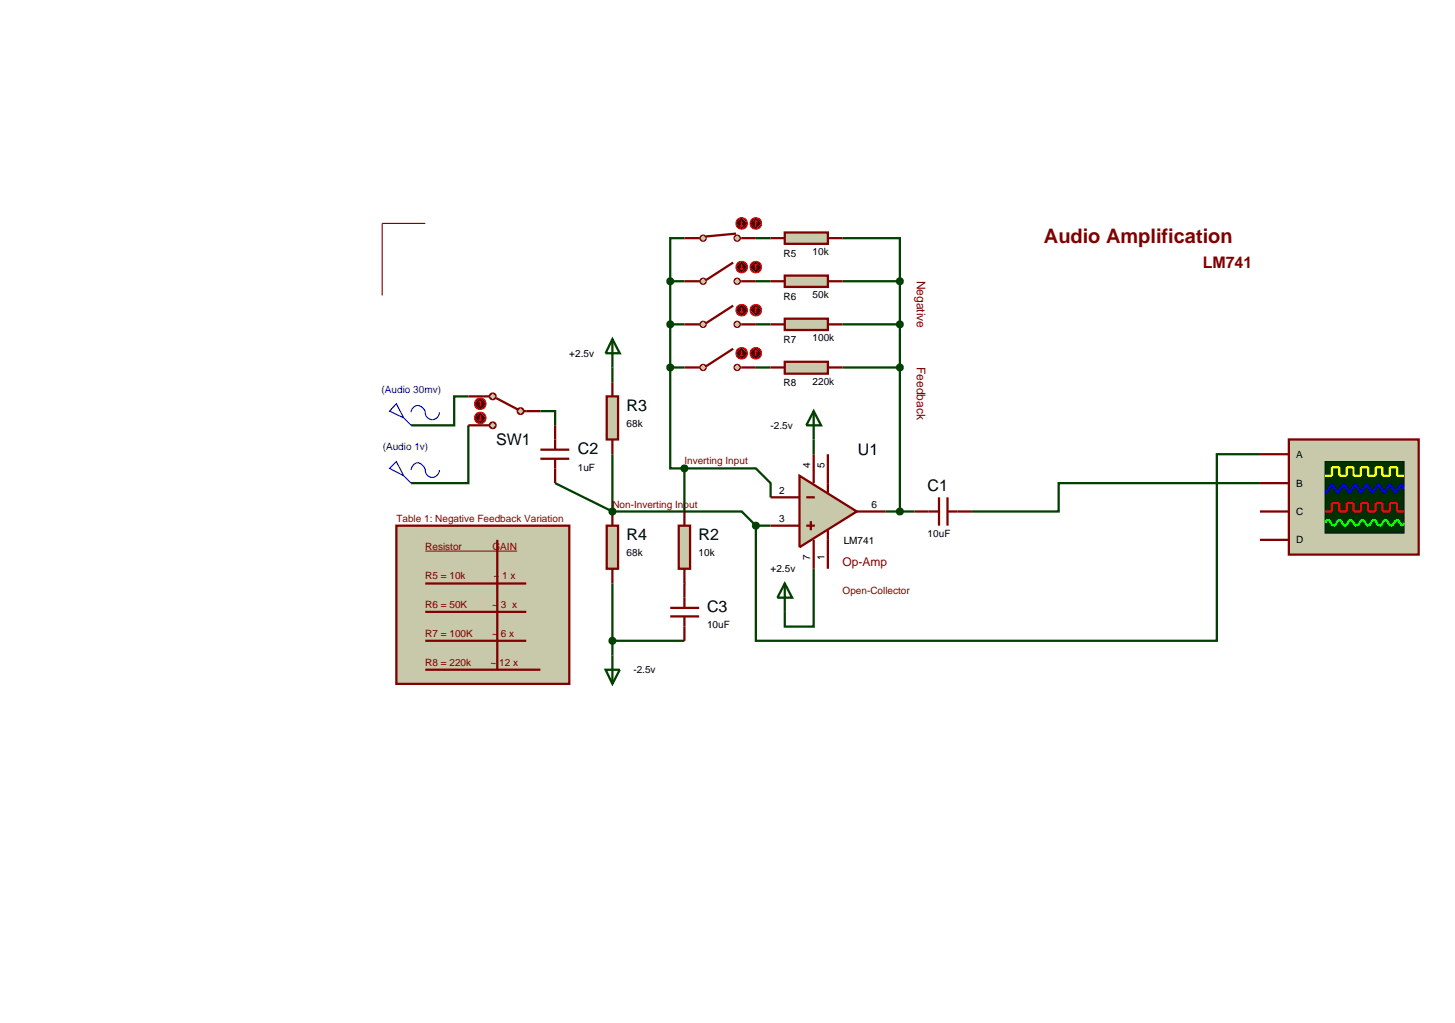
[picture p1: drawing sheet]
<svg xmlns="http://www.w3.org/2000/svg" width="257mm" height="180mm" viewBox="0 0 257 180" stroke-linecap="round" stroke-linejoin="round" font-family="sans-serif">
<g fill="none" stroke="#004000" stroke-width=".4">
<path d="M118.2 49.6h2.5M118.2 57.2h2.5M118.2 49.6v15.2M120.7 42h-2.5v7.6M133.3 42h2.6M133.3 49.6h2.6M133.3 57.2h2.6M148.6 42h10.1v7.6M148.6 49.6h10.1M148.6 57.2h10.1M158.7 49.6v40.6M82.6 75v10.2h-10.1"/>
<path d="M82.6 69.9h-2.5v5.1h-7.6M95.3 72.5h2.6v2.5M108 64.8v2.6M118.2 64.8v17.8h2.5M118.2 64.8h2.5M133.3 64.8h2.6M143.5 77.5v2.6M148.6 64.8h10.1M97.9 85.2l10.1 5M108 90.2h22.8l2.5 2.5M108 80.1v10.1M120.7 82.6h12.6l2.6 2.6v2.5"/>
<path d="M120.7 82.6v7.6M133.3 92.7h2.6M156.2 90.2h5.1M222.2 85.2h-35.5v5h-15.3M222.2 80.1h-7.6v32.9h-81.3v-20.3M108 102.9v12.7M108 113h12.7M143.5 100.3v10.2h-5.1v-2.6"/>
</g>
<path d="M141 83.9l10.1 6.3-10.1 6.3z" fill="#c8c8aa" stroke="#800000" stroke-width=".4"/>
<path d="M135.9 87.7h5.1M135.9 92.7h5.1M142.2 87.7h1.5M142.2 92.7h1.5M143 91.9v1.6M143.5 80.1v5.1M143.5 95.2v5.1M146 80.1v6.8M146 93.5v6.8M151.1 90.2h5.1" fill="none" stroke="#800000" stroke-width=".4"/>
<path d="M119.7 92.7h2v7.6h-2z" fill="#c8c8aa" stroke="#800000" stroke-width=".4"/>
<path d="M120.7 90.2v2.5M120.7 100.3v2.6" fill="none" stroke="#800000" stroke-width=".4"/>
<path d="M107 69.9h2v7.6h-2z" fill="#c8c8aa" stroke="#800000" stroke-width=".4"/>
<path d="M108 67.4v2.5M108 77.5v2.6" fill="none" stroke="#800000" stroke-width=".4"/>
<path d="M107 92.7h2v7.6h-2z" fill="#c8c8aa" stroke="#800000" stroke-width=".4"/>
<path d="M108 90.2v2.5M108 100.3v2.6" fill="none" stroke="#800000" stroke-width=".4"/>
<path d="M108 59.8l1.3 2.5h-2.5zM108 59.8v5" fill="none" stroke="#004000" stroke-width=".4"/>
<path d="M69.9 71.2l1.3 2.5-2.5-1.2zM71.2 73.7l1.3 1.3M72.5 72.7a1.23 1.23 0 0 1 1.1-1.2 1.23 1.23 0 0 1 1.3 .9 1.62 1.62 0 0 0 1 1.5 1.28 1.28 0 0 0 1.6-1.2" fill="none" stroke="#0000c0" stroke-width=".2"/>
<path d="M107.6 89.9l.4-.2-.5 .5zM108 89.7l.4 .2 .1 .3zM108 90.7l.5-.5-.2 .4zM107.5 90.2l.5 .5-.3-.1z" fill="#004000" stroke="#004000" stroke-width=".4"/>
<path d="M107.5 90.2l.5-.5 .5 .5-.5 .5z" fill="#004000"/>
<path d="M138.4 102.9l1.3 2.5h-2.6zM138.4 102.9v5" fill="none" stroke="#004000" stroke-width=".4"/>
<path d="M95.3 79.3h5.1M97.9 75v4.3M95.3 80.9h5.1M97.9 80.9v4.3M161.3 90.2h4.3M165.6 87.7v5M167.1 87.7v5M167.1 90.2h4.3" fill="none" stroke="#800000" stroke-width=".4"/>
<path d="M227.3 77.5h22.9v20.3h-22.9z" fill="#c8c8aa" stroke="#800000" stroke-width=".4"/>
<path d="M233.7 81.4h13.9v12.6h-13.9z" fill="#003000" stroke="#000" stroke-width=".2"/>
<path d="M233.7 83.9h1.2v-1.5h1.3v1.5h1.3v-1.5h1.2v1.5h1.3v-1.5h1.3v1.5h1.3v-1.5h1.2v1.5h1.3v-1.5h1.3v1.5h1.2" fill="none" stroke="#ff0" stroke-width=".4"/>
<path d="M233.7 90.2h1.2v-1.5h1.3v1.5h1.3v-1.5h1.2v1.5h1.3v-1.5h1.3v1.5h1.3v-1.5h1.2v1.5h1.3v-1.5h1.3v1.5h1.2" fill="none" stroke="#f00" stroke-width=".4"/>
<path d="M247.6 86.2l-.5-.8-1 1.5-1-1.5-1 1.5-1-1.5-1.1 1.5-1-1.5-1 1.5-1-1.5-1 1.5-1-1.5-1.1 1.5-1-1.5-1 1.5-.2-.2" fill="none" stroke="#00f" stroke-width=".4"/>
<path d="M233.7 92.2l.2-.4 .3-.1 .3 .1 .4 .8 .3 .1 .3-.1 .4-.8 .3-.1 .3 .1 .4 .8 .3 .1 .3-.1 .4-.8 .3-.1 .3 .1 .2 .4a.55 .55 0 0 0 .8 .4l.5-.8 .3-.1 .7 .9 .3 .1 .3-.1 .4-.8 .3-.1 .3 .1 .4 .8 .3 .1 .3-.1 .4-.8 .3-.1 .3 .1 .2 .4a.55 .55 0 0 0 .8 .4l.5-.8 .3-.1 .7 .9 .3 .1 .2-.5" fill="none" stroke="#0f0" stroke-width=".4"/>
<path d="M222.2 80.1h5.1M222.2 85.2h5.1M222.2 90.2h5.1M222.2 95.2h5.1" fill="none" stroke="#800000" stroke-width=".4"/>
<path d="M158.4 89.8l.3-.1-.5 .5zM158.7 89.7l.3 .1 .2 .4zM158.7 90.7l.5-.5-.2 .4zM158.2 90.2l.5 .5-.3-.1z" fill="#004000" stroke="#004000" stroke-width=".4"/>
<path d="M158.7 89.7l.5 .5-.5 .5-.5-.5z" fill="#004000"/>
<path d="M138.4 63.8h7.6v2.1h-7.6z" fill="#c8c8aa" stroke="#800000" stroke-width=".4"/>
<path d="M135.9 64.8h2.5M146 64.8h2.6" fill="none" stroke="#800000" stroke-width=".4"/>
<path d="M143.5 72.5l1.3 2.5h-2.6zM143.5 72.5v5M106.8 118.1h2.5l-1.3 2.5zM108 115.6v5" fill="none" stroke="#004000" stroke-width=".4"/>
<path d="M133 92.3l.3-.1-.5 .5zM133.3 92.2l.3 .1 .2 .4zM133.3 93.2l.5-.5-.2 .4zM132.8 92.7l.5 .5-.3-.1z" fill="#004000" stroke="#004000" stroke-width=".4"/>
<path d="M133.3 92.2l.5 .5-.5 .5-.5-.5z" fill="#004000"/>
<path d="M118.2 108.7h5.1M118.2 107.2h5.1M120.7 102.9v4.3M120.7 108.7v4.3" fill="none" stroke="#800000" stroke-width=".4"/>
<path d="M107.6 112.7l.4-.2-.5 .5zM108 112.5l.4 .2 .1 .3zM108.5 113l-.2 .4-.3 .1zM107.5 113l.5 .5-.3-.1z" fill="#004000" stroke="#004000" stroke-width=".4"/>
<path d="M107.5 113l.5-.5 .5 .5-.5 .5z" fill="#004000"/>
<path d="M120.3 82.3l.4-.2-.5 .5zM120.7 82.1l.4 .2 .1 .3zM121.2 82.6l-.1 .3-.4 .2zM120.2 82.6l.5 .5-.3-.1z" fill="#004000" stroke="#004000" stroke-width=".4"/>
<path d="M120.2 82.6l.5-.5 .5 .5-.5 .5z" fill="#004000"/>
<path d="M69.9 92.7h30.5v27.9h-30.5z" fill="#c8c8aa" stroke="#800000" stroke-width=".4"/>
<path d="M75 97.2h16.2" fill="none" stroke="#800000" stroke-width=".18"/>
<path d="M87.7 95.2v22.9M75 102.9h17.8M75 107.9h17.8M75 113h17.8M75 118.1h20.3" fill="none" stroke="#800000" stroke-width=".4"/>
<path d="M138.4 56.2h7.6v2h-7.6z" fill="#c8c8aa" stroke="#800000" stroke-width=".4"/>
<path d="M135.9 57.2h2.5M146 57.2h2.6" fill="none" stroke="#800000" stroke-width=".4"/>
<path d="M138.4 48.6h7.6v2h-7.6z" fill="#c8c8aa" stroke="#800000" stroke-width=".4"/>
<path d="M135.9 49.6h2.5M146 49.6h2.6" fill="none" stroke="#800000" stroke-width=".4"/>
<path d="M138.4 41h7.6v2h-7.6z" fill="#c8c8aa" stroke="#800000" stroke-width=".4"/>
<path d="M135.9 42h2.5M146 42h2.6" fill="none" stroke="#800000" stroke-width=".4"/>
<path d="M75 39.4h-7.6v12.7" fill="none" stroke="#800000" stroke-width=".2"/>
<g fill="#c8c8aa" stroke="#800000" stroke-width=".3">
<path d="M129.6 41.7l.4-.2-.5 .5zM130 41.5l.3 .1 .2 .4zM130.5 42l-.1 .3-.4 .2zM129.5 42l.5 .5-.4-.2z"/>
<path d="M123.6 41.7l.4-.2-.5 .5zM124 41.5l.3 .1 .2 .4zM124 42.5l.5-.5-.1 .3zM123.5 42l.5 .5-.4-.2z"/>
</g>
<g fill="#c8c8aa">
<path d="M129.5 42l.5-.5 .5 .5-.5 .5z"/>
<path d="M123.5 42l.5-.5 .5 .5-.5 .5z"/>
</g>
<path d="M120.7 42h2.8M129.8 41.2l-5.3 .5M130.5 42h2.8" fill="none" stroke="#800000" stroke-width=".4"/>
<path d="M130.1 38.7l.7-.3-1 1zM130.8 38.4a.94 .94 0 0 1 1 1zM131.8 39.4a.94 .94 0 0 1-1 1zM129.8 39.4l1 1a.94 .94 0 0 1-1-1z" fill="#400000" stroke="#f00" stroke-width=".2"/>
<path d="M129.8 39.4l1-1 1 1-1 1z" fill="#400000"/>
<path d="M130.5 39.7l.3 .3M130.8 38.9v1.1M131 39.7l-.2 .3" fill="none" stroke="#f00" stroke-width=".2"/>
<path d="M132.6 38.7l.7-.3-1 1zM133.3 38.4a.94 .94 0 0 1 1 1zM134.3 39.4a.94 .94 0 0 1-1 1zM132.3 39.4l1 1a.94 .94 0 0 1-1-1z" fill="#400000" stroke="#f00" stroke-width=".2"/>
<path d="M133.3 38.4l1 1-1 1-1-1z" fill="#400000"/>
<path d="M133.3 38.9l-.2 .3M133.3 38.9l.3 .3M133.3 38.9v1.1" fill="none" stroke="#f00" stroke-width=".2"/>
<g fill="#c8c8aa" stroke="#800000" stroke-width=".3">
<path d="M129.6 49.3l.4-.2-.5 .5zM130 49.1l.3 .1 .2 .4zM130.5 49.6l-.1 .3-.4 .2zM129.5 49.6l.5 .5-.4-.2z"/>
<path d="M123.6 49.3l.4-.2-.5 .5zM124 49.1l.3 .1 .2 .4zM124.5 49.6l-.1 .3-.4 .2zM123.5 49.6l.5 .5-.4-.2z"/>
</g>
<g fill="#c8c8aa">
<path d="M129.5 49.6l.5-.5 .5 .5-.5 .5z"/>
<path d="M123.5 49.6l.5-.5 .5 .5-.5 .5z"/>
</g>
<path d="M120.7 49.6h2.8M129.3 46.3l-4.8 3.1M130.5 49.6h2.8" fill="none" stroke="#800000" stroke-width=".4"/>
<path d="M130.1 46.4l.7-.3-1 1zM130.8 46.1a.94 .94 0 0 1 1 1zM131.8 47.1a.94 .94 0 0 1-1 1zM129.8 47.1l1 1a.94 .94 0 0 1-1-1z" fill="#400000" stroke="#f00" stroke-width=".2"/>
<path d="M129.8 47.1l1-1 1 1-1 1z" fill="#400000"/>
<path d="M130.5 47.3l.3 .3M130.8 46.6v1M131 47.3l-.2 .3" fill="none" stroke="#f00" stroke-width=".2"/>
<path d="M132.6 46.4l.7-.3-1 1zM133.3 46.1a.94 .94 0 0 1 1 1zM133.3 48.1l1-1a.94 .94 0 0 1-1 1zM132.3 47.1l1 1a.94 .94 0 0 1-1-1z" fill="#400000" stroke="#f00" stroke-width=".2"/>
<path d="M133.3 46.1l1 1-1 1-1-1z" fill="#400000"/>
<path d="M133.3 46.6l-.2 .2M133.3 46.6l.3 .2M133.3 46.6v1" fill="none" stroke="#f00" stroke-width=".2"/>
<g fill="#c8c8aa" stroke="#800000" stroke-width=".3">
<path d="M129.7 56.8l.3-.1-.5 .5zM130 56.7l.4 .2 .1 .3zM130.5 57.2l-.1 .3-.4 .2zM129.5 57.2l.5 .5-.3-.1z"/>
<path d="M123.7 56.8l.3-.1-.5 .5zM124 56.7l.4 .2 .1 .3zM124.5 57.2l-.1 .3-.4 .2zM123.5 57.2l.5 .5-.4-.2z"/>
</g>
<g fill="#c8c8aa">
<path d="M130 56.7l.5 .5-.5 .5-.5-.5z"/>
<path d="M124 56.7l.5 .5-.5 .5-.5-.5z"/>
</g>
<path d="M120.7 57.2h2.8M129.3 53.9l-4.8 3.1M130.5 57.2h2.8" fill="none" stroke="#800000" stroke-width=".4"/>
<path d="M130.1 54l.7-.3-1 1zM130.8 53.7a.94 .94 0 0 1 1 1zM131.8 54.7a.94 .94 0 0 1-1 1zM129.8 54.7l1 1a.94 .94 0 0 1-1-1z" fill="#400000" stroke="#f00" stroke-width=".2"/>
<path d="M129.8 54.7l1-1 1 1-1 1z" fill="#400000"/>
<path d="M130.5 54.9l.3 .3M130.8 54.2v1M131 54.9l-.2 .3" fill="none" stroke="#f00" stroke-width=".2"/>
<path d="M132.6 54l.7-.3-1 1zM133.3 53.7a.94 .94 0 0 1 1 1zM134.3 54.7a.94 .94 0 0 1-1 1zM132.3 54.7l1 1a.94 .94 0 0 1-1-1z" fill="#400000" stroke="#f00" stroke-width=".2"/>
<path d="M133.3 53.7l1 1-1 1-1-1z" fill="#400000"/>
<path d="M133.3 54.2l-.2 .2M133.3 54.2l.3 .2M133.3 54.2v1" fill="none" stroke="#f00" stroke-width=".2"/>
<g fill="#c8c8aa" stroke="#800000" stroke-width=".3">
<path d="M129.6 64.5l.4-.2-.5 .5zM130 64.3l.4 .2 .1 .3zM130.5 64.8l-.1 .3-.4 .2zM129.5 64.8l.5 .5-.3-.1z"/>
<path d="M123.7 64.4l.3-.1-.5 .5zM124 64.3l.3 .1 .2 .4zM124.5 64.8l-.1 .3-.4 .2zM123.5 64.8l.5 .5-.4-.2z"/>
</g>
<g fill="#c8c8aa">
<path d="M129.5 64.8l.5-.5 .5 .5-.5 .5z"/>
<path d="M123.5 64.8l.5-.5 .5 .5-.5 .5z"/>
</g>
<path d="M120.7 64.8h2.8M129.3 61.5l-4.8 3.1M130.5 64.8h2.8" fill="none" stroke="#800000" stroke-width=".4"/>
<path d="M130.1 61.6l.7-.3-1 1zM130.8 61.3a.94 .94 0 0 1 1 1zM131.8 62.3a.94 .94 0 0 1-1 1zM129.8 62.3l1 1a.94 .94 0 0 1-1-1z" fill="#400000" stroke="#f00" stroke-width=".2"/>
<path d="M129.8 62.3l1-1 1 1-1 1z" fill="#400000"/>
<path d="M130.5 62.6l.3 .2M130.8 61.8v1M131 62.6l-.2 .2" fill="none" stroke="#f00" stroke-width=".2"/>
<path d="M132.6 61.6l.7-.3-1 1zM133.3 61.3a.94 .94 0 0 1 1 1zM134.3 62.3a.94 .94 0 0 1-1 1zM132.3 62.3l1 1a.94 .94 0 0 1-1-1z" fill="#400000" stroke="#f00" stroke-width=".2"/>
<path d="M132.3 62.3l1-1 1 1-1 1z" fill="#400000"/>
<path d="M133.3 61.8l-.2 .3M133.3 61.8l.3 .3M133.3 61.8v1" fill="none" stroke="#f00" stroke-width=".2"/>
<path d="M117.9 49.2l.3-.1-.5 .5zM118.2 49.1l.3 .1 .2 .4zM118.7 49.6l-.2 .4-.3 .1zM117.7 49.6l.5 .5-.4-.2z" fill="#004000" stroke="#004000" stroke-width=".4"/>
<path d="M117.7 49.6l.5-.5 .5 .5-.5 .5z" fill="#004000"/>
<path d="M117.9 56.8l.3-.1-.5 .5zM118.2 56.7l.3 .1 .2 .4zM118.7 57.2l-.2 .4-.3 .1zM117.7 57.2l.5 .5-.4-.2z" fill="#004000" stroke="#004000" stroke-width=".4"/>
<path d="M118.2 56.7l.5 .5-.5 .5-.5-.5z" fill="#004000"/>
<path d="M117.9 64.4l.3-.1-.5 .5zM118.2 64.3l.3 .1 .2 .4zM118.7 64.8l-.2 .4-.3 .1zM117.7 64.8l.5 .5-.4-.2z" fill="#004000" stroke="#004000" stroke-width=".4"/>
<path d="M117.7 64.8l.5-.5 .5 .5-.5 .5z" fill="#004000"/>
<path d="M158.4 64.4l.3-.1-.5 .5zM158.7 64.3l.3 .1 .2 .4zM158.7 65.3l.5-.5-.2 .4zM158.2 64.8l.5 .5-.4-.2z" fill="#004000" stroke="#004000" stroke-width=".4"/>
<path d="M158.2 64.8l.5-.5 .5 .5-.5 .5z" fill="#004000"/>
<path d="M158.4 56.8l.3-.1-.5 .5zM158.7 56.7l.3 .1 .2 .4zM158.7 57.7l.5-.5-.2 .4zM158.2 57.2l.5 .5-.4-.2z" fill="#004000" stroke="#004000" stroke-width=".4"/>
<path d="M158.7 56.7l.5 .5-.5 .5-.5-.5z" fill="#004000"/>
<path d="M158.4 49.2l.3-.1-.5 .5zM158.7 49.1l.3 .1 .2 .4zM159.2 49.6l-.1 .3-.4 .2zM158.2 49.6l.5 .5-.4-.2z" fill="#004000" stroke="#004000" stroke-width=".4"/>
<path d="M158.2 49.6l.5-.5 .5 .5-.5 .5z" fill="#004000"/>
<path d="M69.9 81.4l1.3 2.5-2.5-1.3zM71.2 83.9l1.3 1.3M72.5 82.9a1.17 1.17 0 0 1 .8-1.2 1.17 1.17 0 0 1 1.4 .5l.2 .4a1.46 1.46 0 0 0 1.4 1.6 1.38 1.38 0 0 0 1.2-1.3" fill="none" stroke="#0000c0" stroke-width=".2"/>
<path d="M91.5 72.1l.3-.1-.5 .5zM91.8 72l.3 .1 .2 .4zM91.8 73l.5-.5-.2 .4zM91.3 72.5l.5 .5-.4-.2z" fill="#c8c8aa" stroke="#800000" stroke-width=".4"/>
<path d="M91.8 72l.5 .5-.5 .5-.5-.5z" fill="#c8c8aa"/>
<path d="M92.3 72.5h.5" fill="none" stroke="#800000" stroke-width=".4"/>
<path d="M86.5 74.7l.4-.2-.5 .5zM86.9 74.5l.4 .2 .1 .3zM87.4 75l-.1 .3-.4 .2zM86.4 75l.5 .5-.4-.2z" fill="#c8c8aa" stroke="#800000" stroke-width=".4"/>
<path d="M86.4 75l.5-.5 .5 .5-.5 .5z" fill="#c8c8aa"/>
<path d="M85.2 75h1.2M87.5 70.2l3.8 2" fill="none" stroke="#800000" stroke-width=".4"/>
<path d="M86.5 69.6l.4-.2-.5 .5zM86.9 69.4l.4 .2 .1 .3zM86.9 70.4l.5-.5-.1 .3zM86.4 69.9l.5 .5-.3-.1z" fill="#c8c8aa" stroke="#800000" stroke-width=".4"/>
<path d="M86.4 69.9l.5-.5 .5 .5-.5 .5z" fill="#c8c8aa"/>
<path d="M82.6 69.9h3.8M82.6 75h2.6M92.8 72.5h2.5" fill="none" stroke="#800000" stroke-width=".4"/>
<path d="M84 70.5l.7-.3-1 1zM84.7 70.2a.94 .94 0 0 1 1 1zM84.7 72.2l1-1a.94 .94 0 0 1-1 1zM83.7 71.2l1 1a.94 .94 0 0 1-1-1z" fill="#400000" stroke="#f00" stroke-width=".2"/>
<path d="M84.7 70.2l1 1-1 1-1-1z" fill="#400000"/>
<path d="M84.7 70.7l.2 .2M84.7 70.7l-.3 .2M84.7 70.7v1" fill="none" stroke="#f00" stroke-width=".2"/>
<path d="M84 73l.7-.3-1 1zM84.7 72.7a.94 .94 0 0 1 1 1zM84.7 74.7l1-1a.94 .94 0 0 1-1 1zM83.7 73.7l1 1a.94 .94 0 0 1-1-1z" fill="#400000" stroke="#f00" stroke-width=".2"/>
<path d="M83.7 73.7l1-1 1 1-1 1z" fill="#400000"/>
<path d="M84.4 74l.3 .2M84.7 73.2v1M84.9 74l-.2 .2" fill="none" stroke="#f00" stroke-width=".2"/>
<text font-size="3.5" fill="#800000" x="184.1" y="42.9">Audio Amplification</text>
<text font-size="2.8" fill="#800000" x="212.1" y="47.3">LM741</text>
<g font-size="2.8">
<text x="110.5" y="72.5">R3</text>
<text x="87.5" y="78.5">SW1</text>
<text x="101.9" y="80.1">C2</text>
<text x="151.3" y="80.3">U1</text>
<text x="163.6" y="86.6">C1</text>
<text x="110.5" y="95.3">R4</text>
<text x="123.2" y="95.3">R2</text>
<text x="124.7" y="108">C3</text>
</g>
<g font-size="2.1" fill="#800000">
<text x="161.7" y="49.5" transform="rotate(90 161.7 49.5)">Negative</text>
<text x="161.7" y="64.7" transform="rotate(90 161.7 64.7)">Feedback</text>
<text x="148.6" y="99.8">Op-Amp</text>
</g>
<g font-size="1.8">
<text x="138.2" y="45.3">R5</text>
<text x="143.3" y="45">10k</text>
<text x="138.2" y="52.9">R6</text>
<text x="143.3" y="52.6">50k</text>
<text x="100.4" y="62.9">+2.5v</text>
<text x="138.2" y="60.5">R7</text>
<text x="143.3" y="60.2">100k</text>
<text x="138.2" y="68.1">R8</text>
<text x="143.3" y="67.9">220k</text>
<text x="110.5" y="75.3">68k</text>
<text x="135.9" y="75.6">-2.5v</text>
<text x="101.9" y="83">1uF</text>
<text x="142.9" y="82.6" transform="rotate(-90 142.9 82.6)">4</text>
<text x="145.4" y="82.6" transform="rotate(-90 145.4 82.6)">5</text>
<text x="228.6" y="80.7">A</text>
<text x="137.4" y="87.1">2</text>
<text x="153.7" y="89.6">6</text>
<text x="228.6" y="85.8">B</text>
<text x="137.4" y="92.1">3</text>
<text x="148.8" y="96">LM741</text>
<text x="163.6" y="94.7">10uF</text>
<text x="228.6" y="90.8">C</text>
<text x="228.6" y="95.8">D</text>
<text x="110.5" y="98.1">68k</text>
<text x="123.2" y="98.1">10k</text>
<text x="135.9" y="100.9">+2.5v</text>
<text x="142.9" y="98.8" transform="rotate(-90 142.9 98.8)">7</text>
<text x="145.4" y="98.8" transform="rotate(-90 145.4 98.8)">1</text>
<text x="124.7" y="110.8">10uF</text>
<text x="111.7" y="118.7">-2.5v</text>
</g>
<g font-size="1.8" fill="#0000c0">
<text x="67.3" y="69.3">(Audio 30mv)</text>
<text x="67.5" y="79.4">(Audio 1v)</text>
</g>
<g font-size="1.8" fill="#800000">
<text x="120.7" y="81.9">Inverting Input</text>
<text x="108" y="89.5">Non-Inverting Input</text>
<text x="69.9" y="92">Table 1: Negative Feedback Variation</text>
<text x="75" y="97">Resistor</text>
<text x="86.9" y="97">GAIN</text>
<text x="75" y="102.1">R5 = 10k</text>
<text x="75" y="107.2">R6 = 50K</text>
<text x="86.8" y="107.2">~ 3 x</text>
<text x="87" y="102.1">~ 1 x</text>
<text x="148.6" y="104.7">Open-Collector</text>
<text x="75" y="112.3">R7 = 100K</text>
<text x="86.8" y="112.3">~ 6 x</text>
<text x="75" y="117.4">R8 = 220k</text>
<text x="86.5" y="117.4">~ 12 x</text>
</g>
</svg>
